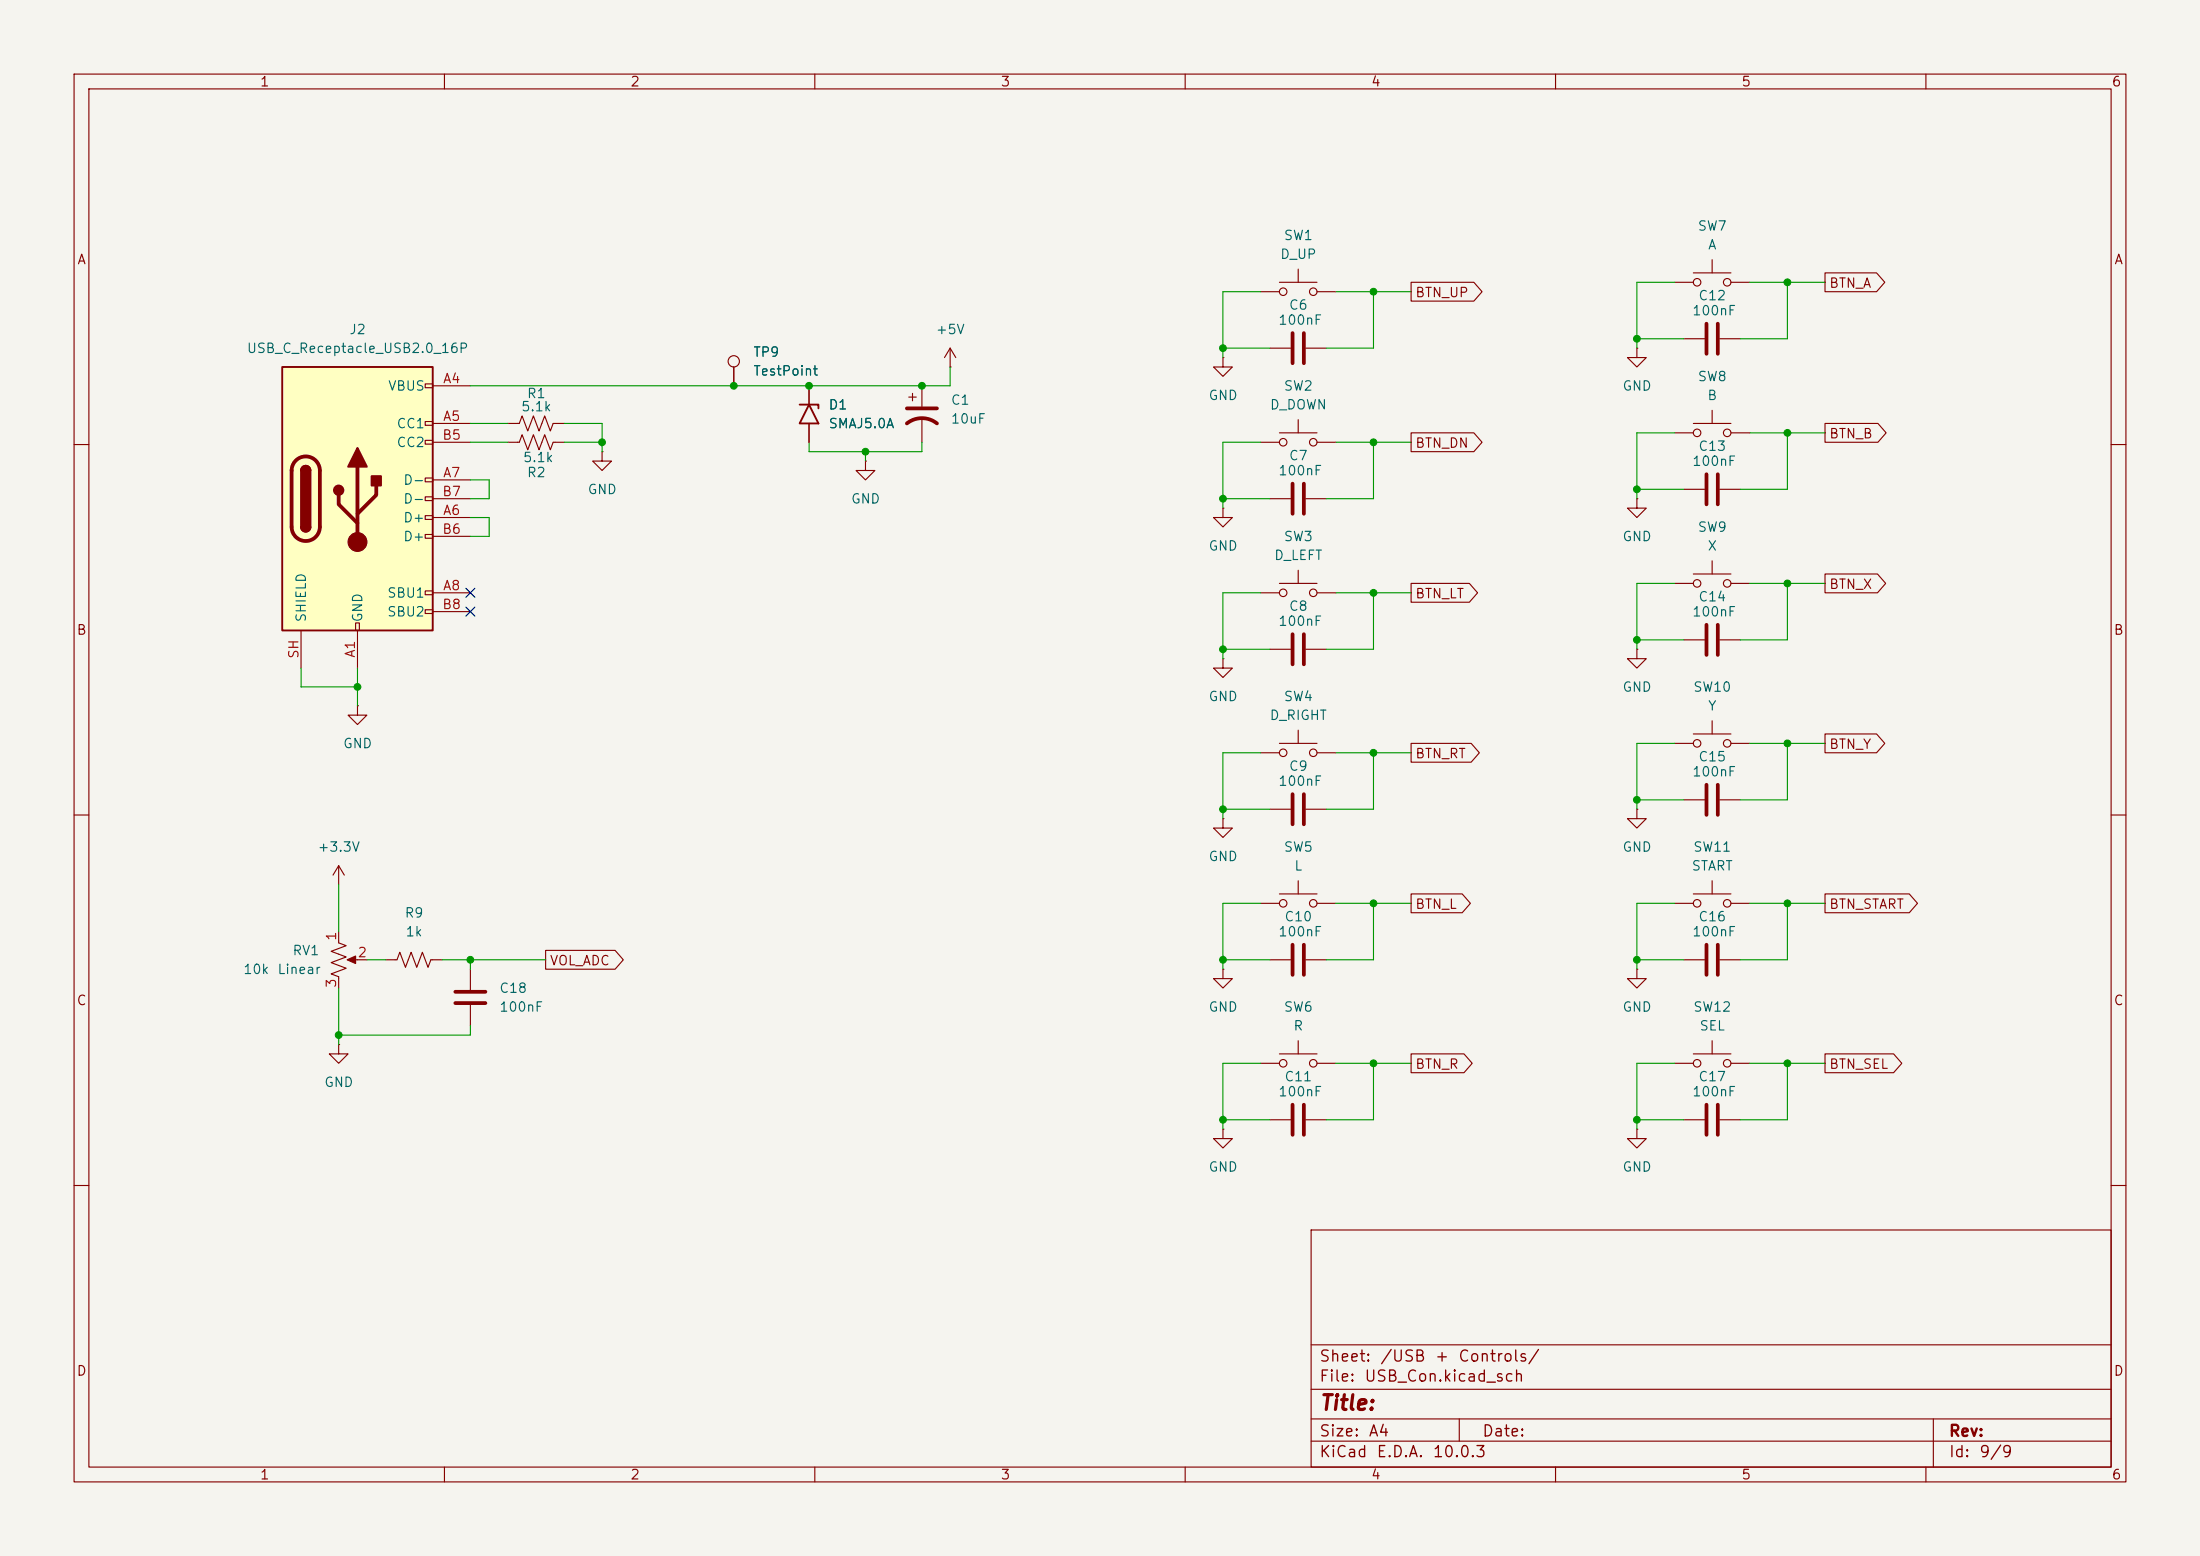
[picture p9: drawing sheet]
<svg xmlns="http://www.w3.org/2000/svg" width="297mm" height="210mm" viewBox="0 0 297 210" stroke-linecap="round" stroke-linejoin="round" font-family="sans-serif">
<path d="M0 0h297v210h-297z" fill="#f5f4ef" stroke="#f5f4ef" stroke-width=".14"/>
<g fill="none" stroke="#840000" stroke-width=".15">
<path d="M10 10h277v190h-277zM12 12h273v186h-273zM60 10v2M110 10v2M160 10v2M210 10v2M260 10v2M170.2 39.4h2.5M172.7 38.1h5.1M175.3 36.3v1.8M177.8 39.4h2.5M99.1 49.5v2.6"/>
<path d="M109.2 52.1v2.5M109.2 57.2v2.5M122.7 53.6h1M123.2 53.1v1M124.5 52.1v2.8M124.5 56.4v3.3M128.3 49.5h.1M128.3 47l-.8 1.3M128.3 47l.7 1.3M128.3 47v2.5M165.1 48.3v1.2h1.3l-1.3 1.3-1.3-1.3h1.3M165.1 48.3h.1"/>
<path d="M170.2 59.7h2.5M171.4 47h2.8M172.7 58.4h5.1M175.3 56.6v1.8M176.3 47h2.8M177.8 59.7h2.5M10 60h2M116.8 62.2v1.3h1.3l-1.3 1.3-1.2-1.3h1.2M116.8 62.2h.1M165.1 68.6v1.3h1.3l-1.3 1.2-1.3-1.2h1.3M165.1 68.6h.1M171.4 67.3h2.8"/>
<path d="M172.7 78.7h5.1M175.3 77v1.7M176.3 67.3h2.8M285 60h2M48.3 95.3v1.2h1.2l-1.2 1.3-1.3-1.3h1.3M48.3 95.3h.1M165.1 88.9v1.3h1.3l-1.3 1.2-1.3-1.2h1.3M165.1 88.9h.1M170.2 80h2.5M171.4 87.6h2.8M175.3 98.6v1.7M176.3 87.6h2.8"/>
<path d="M177.8 80h2.5M221 87.6v1.3h1.2l-1.2 1.3-1.3-1.3h1.3M221 87.6h.1M227.3 86.4h2.8M228.6 99.1h5.1M231.1 97.3v1.8M232.2 86.4h2.7M10 110h2M165.1 110.5v1.3h1.3l-1.3 1.2-1.3-1.2h1.3M165.1 110.5h.1M170.2 101.6h2.5M171.4 109.2h2.8"/>
<path d="M172.7 100.3h5.1M175.3 118.9v1.8M176.3 109.2h2.8M177.8 101.6h2.5M221 109.2v1.3h1.2l-1.2 1.3-1.3-1.3h1.3M221 109.2h.1M226.1 100.3h2.5M227.3 108h2.8M231.1 118.9v1.8M232.2 108h2.7M233.7 100.3h2.5M285 110h2"/>
<path d="M165.1 130.8v1.3h1.3l-1.3 1.3-1.3-1.3h1.3M165.1 130.8h.1M170.2 121.9h2.5M171.4 129.5h2.8M172.7 120.7h5.1M176.3 129.5h2.8M177.8 121.9h2.5M221 130.8v1.3h1.2l-1.2 1.3-1.3-1.3h1.3M221 130.8h.1M226.1 121.9h2.5M227.3 129.5h2.8M228.6 120.7h5.1"/>
<path d="M232.2 129.5h2.7M233.7 121.9h2.5M165.1 152.4v1.3h1.3l-1.3 1.2-1.3-1.2h1.3M165.1 152.4h.1M170.2 143.5h2.5M171.4 151.1h2.8M172.7 142.2h5.1M175.3 140.5v1.7M176.3 151.1h2.8M177.8 143.5h2.5M221 152.4v1.3h1.2l-1.2 1.2-1.3-1.2h1.3M221 152.4h.1"/>
<path d="M226.1 143.5h2.5M227.3 151.1h2.8M228.6 142.2h5.1M231.1 140.5v1.7M232.2 151.1h2.7M233.7 143.5h2.5M10 160h2M177 166h108v32h-108zM285 160h2M60 198v2M110 198v2M160 198v2"/>
<path d="M177 194.5h108M177 191.5h108M177 187.5h108M177 181.5h108M197 191.5v3M210 198v2M260 198v2M261 191.5v6.5"/>
<circle cx="173.2" cy="39.4" r=".51"/>
<circle cx="177.3" cy="39.4" r=".51"/>
<circle cx="99.1" cy="48.8" r=".76"/>
<circle cx="173.2" cy="59.7" r=".51"/>
<circle cx="177.3" cy="59.7" r=".51"/>
<circle cx="173.2" cy="80" r=".51"/>
<circle cx="177.3" cy="80" r=".51"/>
<circle cx="173.2" cy="101.6" r=".51"/>
<circle cx="177.3" cy="101.6" r=".51"/>
<circle cx="229.1" cy="100.3" r=".51"/>
<circle cx="233.2" cy="100.3" r=".51"/>
<circle cx="173.2" cy="121.9" r=".51"/>
<circle cx="177.3" cy="121.9" r=".51"/>
<circle cx="229.1" cy="121.9" r=".51"/>
<circle cx="233.2" cy="121.9" r=".51"/>
<circle cx="173.2" cy="143.5" r=".51"/>
<circle cx="177.3" cy="143.5" r=".51"/>
<circle cx="229.1" cy="143.5" r=".51"/>
<circle cx="233.2" cy="143.5" r=".51"/>
</g>
<path d="M107.9 54.6h2.6v.5M109.2 54.6l1.3 2.6h-2.6z" fill="none" stroke="#840000" stroke-width=".25"/>
<g fill="none" stroke="#840000" stroke-width=".51">
<path d="M122.4 57.2a3.3 3.3 0 0 1 4.1 0M122.4 55.1h4.1M174.5 45v4M176 45v4M174.5 65.3v4M176 65.3v4M174.5 85.6v4.1M176 85.6v4.1M230.4 84.3v4.1M231.9 84.3v4.1M174.5 107.2v4.1M176 107.2v4.1"/>
<path d="M230.4 105.9v4.1M231.9 105.9v4.1M174.5 127.5v4.1M176 127.5v4.1M230.4 127.5v4.1M231.9 127.5v4.1M174.5 149.1v4.1M176 149.1v4.1M230.4 149.1v4.1M231.9 149.1v4.1"/>
</g>
<path d="M38.1 49.5h20.3v35.6h-20.3z" fill="#ffffc2"/>
<g fill="none" stroke="#840000" stroke-width=".15">
<path d="M190.5 38.1h8.5l1.1 1.3-1.1 1.2h-8.5zM226.1 38.1h2.5M228.6 36.8h5.1M231.1 35.1v1.7M233.7 38.1h2.5M246.4 36.8h6.9l1.1 1.3-1.1 1.3h-6.9zM57.4 51.8h1v.5h-1zM57.4 56.9h1v.5h-1zM57.4 59.4h1v.5h-1zM58.4 52.1h5.1M58.4 57.2h5.1M58.4 59.7h5.1"/>
<path d="M68.6 59.7h1.5l.4-1 .7 2 .8-2 .8 2 .7-2 .8 2 .4-1h1.5M68.6 57.2h1.5l.4-1.1 .7 2.1 .8-2.1 .8 2.1 .7-2.1 .8 2.1 .4-1h1.5M99.1 49.5v2.6M109.2 52.1v2.5M109.2 57.2v2.5M190.5 58.4h8.5l1.1 1.3-1.1 1.3h-8.5zM221 47v1.3h1.2l-1.2 1.2-1.3-1.2h1.3M221 47h.1M226.1 58.4h2.5M227.3 45.7h2.8M228.6 57.2h5.1M231.1 55.4v1.8"/>
<path d="M232.2 45.7h2.7M233.7 58.4h2.5M246.4 57.1h7.1l1.1 1.3-1.1 1.3h-7.1zM57.4 64.5h1v.5h-1zM57.4 67.1h1v.5h-1zM57.4 69.6h1v.5h-1zM57.4 72.1h1v.5h-1zM57.4 79.8h1v.5h-1zM58.4 69.9h5.1M58.4 64.8h5.1M58.4 72.4h5.1M58.4 67.3h5.1"/>
<path d="M81.3 61v1.2h1.2l-1.2 1.3-1.3-1.3h1.3M81.3 61h.1M190.5 78.7h7.9l1.1 1.3-1.1 1.3h-7.9zM221 67.3v1.3h1.2l-1.2 1.3-1.3-1.3h1.3M221 67.3h.1M226.1 78.7h2.5M227.3 66h2.8M228.6 77.5h5.1M231.1 75.7v1.8M232.2 66h2.7M233.7 78.7h2.5M246.4 77.5h7.1l1.1 1.2-1.1 1.3h-7.1z"/>
<path d="M40.6 85.1v5.1M48 84.1h.5v1h-.5zM48.3 85.1v5.1M57.4 82.3h1v.5h-1zM58.4 80h5.1M58.4 82.6h5.1M246.4 99.1h6.9l1.1 1.2-1.1 1.3h-6.9zM45.7 116.8l-.7 1.3M45.7 116.8l.8 1.3M45.7 116.8v2.6M190.5 100.3h8.1l1.1 1.3-1.1 1.3h-8.1zM45.7 125.7v1.6l1 .3-2 .8 2 .8-2 .7 2 .8-2 .7 1 .4v1.6"/>
<path d="M47.2 129.5h2.3M52.1 129.5h1.5l.4-1 .7 2.1 .8-2.1 .8 2.1 .7-2.1 .8 2.1 .4-1.1h1.5M63.5 130.8v2.8M63.5 135.6v2.8M73.7 128.3h9.3l1.1 1.2-1.1 1.3h-9.3zM190.5 120.6h6.9l1.1 1.3-1.1 1.3h-6.9zM246.4 120.6h11.4l1.1 1.3-1.1 1.3h-11.4zM45.7 141v1.2h1.3l-1.3 1.3-1.3-1.3h1.3M45.7 141h.1M190.5 142.2h7.1l1.2 1.3-1.2 1.3h-7.1zM246.4 142.2h9.2l1.1 1.3-1.1 1.3h-9.2z"/>
<circle cx="229.1" cy="38.1" r=".51"/>
<circle cx="233.2" cy="38.1" r=".51"/>
<circle cx="229.1" cy="58.4" r=".51"/>
<circle cx="233.2" cy="58.4" r=".51"/>
<circle cx="229.1" cy="78.7" r=".51"/>
<circle cx="233.2" cy="78.7" r=".51"/>
</g>
<path d="M38.1 49.5h20.3v35.6h-20.3zM40.6 63.5a.64 .64 0 0 1 .7-.6 .64 .64 0 0 1 .6 .6M40.6 71.1a.64 .64 0 0 0 .7 .7 .64 .64 0 0 0 .6-.7" fill="none" stroke="#840000" stroke-width=".25"/>
<path d="M230.4 43.7v4.1M231.9 43.7v4.1M39.9 62.2a1.9 1.9 0 0 1 2.1-.5 1.9 1.9 0 0 1 1.2 1.8v7.6a1.91 1.91 0 0 1-1.9 1.9 1.91 1.91 0 0 1-1.9-1.9v-7.6a1.9 1.9 0 0 1 .5-1.3zM45.7 66.8v1.3l2.6 2.5M48.3 63v10.2M50.8 65.5v1.3l-2.5 2.5M230.4 64v4.1M231.9 64v4.1M61.5 135.4h4M61.5 133.9h4" fill="none" stroke="#840000" stroke-width=".51"/>
<g fill="#840000" stroke="#840000" stroke-width=".25">
<path d="M40.6 63.5h1.3v7.6h-1.3z"/>
<path d="M40.8 63.1a.64 .64 0 0 1 .7-.2 .64 .64 0 0 1 .4 .6h-1.3z"/>
<path d="M40.6 71.1h1.3a.64 .64 0 0 1-.6 .7 .64 .64 0 0 1-.7-.7z"/>
<path d="M48.3 60.5l1.2 2.5h-2.5z"/>
<path d="M50.2 64.3h1.2v1.2h-1.2z"/>
<circle cx="45.7" cy="66.2" r=".63"/>
</g>
<g fill="#840000" stroke="#840000" stroke-width=".15">
<path d="M46.9 129.5l1.1-.5v1z"/>
<circle cx="48.3" cy="73.2" r="1.27"/>
</g>
<g fill="none" stroke="#009600" stroke-width=".15">
<path d="M170.2 39.4h-5.1v8.9M180.3 39.4h10.2M185.4 39.4v7.6h-6.3M226.1 38.1h-5.1v8.9M236.2 38.1h10.2M241.3 38.1v7.6h-6.4M63.5 59.7h5.1M63.5 57.2h5.1M76.2 59.7h5.1M76.2 57.2h5.1v3.8M109.2 59.7v1.3h15.3v-1.3M128.3 49.5v2.6h-64.8"/>
<path d="M165.1 47h6.3M170.2 59.7h-5.1v8.9M180.3 59.7h10.2M185.4 59.7v7.6h-6.3M221 45.7h6.3M226.1 58.4h-5.1v8.9M236.2 58.4h10.2M241.3 58.4v7.6h-6.4M63.5 64.8h2.5v2.5h-2.5M63.5 69.9h2.5v2.5h-2.5M116.8 61v1.2M165.1 67.3h6.3"/>
<path d="M221 66h6.3M226.1 78.7h-5.1v8.9M236.2 78.7h10.2M241.3 78.7v7.7h-6.4M40.6 90.2v2.5h7.7M48.3 90.2v5.1M165.1 87.6h6.3M170.2 80h-5.1v8.9M180.3 80h10.2M185.4 80v7.6h-6.3M221 86.4h6.3M45.7 119.4v6.3"/>
<path d="M165.1 109.2h6.3M170.2 101.6h-5.1v8.9M180.3 101.6h10.2M185.4 101.6v7.6h-6.3M221 108h6.3M226.1 100.3h-5.1v8.9M236.2 100.3h10.2M241.3 100.3v7.7h-6.4M45.7 133.4v7.6M49.5 129.5h2.6M59.7 129.5h14M63.5 129.5v1.3"/>
<path d="M63.5 138.4v1.3h-17.8M165.1 129.5h6.3M170.2 121.9h-5.1v8.9M180.3 121.9h10.2M185.4 121.9v7.6h-6.3M221 129.5h6.3M226.1 121.9h-5.1v8.9M236.2 121.9h10.2M241.3 121.9v7.6h-6.4M165.1 151.1h6.3M170.2 143.5h-5.1v8.9M180.3 143.5h10.2"/>
<path d="M185.4 143.5v7.6h-6.3M221 151.1h6.3M226.1 143.5h-5.1v8.9M236.2 143.5h10.2M241.3 143.5v7.6h-6.4"/>
</g>
<path d="M62.9 79.4l1.2 1.2M64.1 79.4l-1.2 1.2M62.9 81.9l1.2 1.3M64.1 81.9l-1.2 1.3" fill="none" stroke="#000084" stroke-width=".15"/>
<g fill="#009600" stroke="#009600" stroke-width=".14">
<circle cx="185.4" cy="59.7" r=".46"/>
<circle cx="185.4" cy="39.4" r=".46"/>
<circle cx="165.1" cy="47" r=".46"/>
<circle cx="165.1" cy="67.3" r=".46"/>
<circle cx="165.1" cy="87.6" r=".46"/>
<circle cx="185.4" cy="80" r=".46"/>
<circle cx="109.2" cy="52.1" r=".46"/>
<circle cx="99.1" cy="52.1" r=".46"/>
<circle cx="165.1" cy="109.2" r=".46"/>
<circle cx="185.4" cy="101.6" r=".46"/>
<circle cx="116.8" cy="61" r=".46"/>
<circle cx="124.5" cy="52.1" r=".46"/>
<circle cx="221" cy="151.1" r=".46"/>
<circle cx="241.3" cy="121.9" r=".46"/>
<circle cx="221" cy="129.5" r=".46"/>
<circle cx="241.3" cy="143.5" r=".46"/>
<circle cx="221" cy="86.4" r=".46"/>
<circle cx="241.3" cy="100.3" r=".46"/>
<circle cx="221" cy="108" r=".46"/>
<circle cx="241.3" cy="78.7" r=".46"/>
<circle cx="48.3" cy="92.7" r=".46"/>
<circle cx="81.3" cy="59.7" r=".46"/>
<circle cx="63.5" cy="129.5" r=".46"/>
<circle cx="45.7" cy="139.7" r=".46"/>
<circle cx="221" cy="66" r=".46"/>
<circle cx="221" cy="45.7" r=".46"/>
<circle cx="241.3" cy="38.1" r=".46"/>
<circle cx="241.3" cy="58.4" r=".46"/>
<circle cx="185.4" cy="143.5" r=".46"/>
<circle cx="185.4" cy="121.9" r=".46"/>
<circle cx="165.1" cy="129.5" r=".46"/>
<circle cx="165.1" cy="151.1" r=".46"/>
</g>
<text font-size="2" fill="#840000" x="178" y="190.8">Title:</text>
<g font-size="1.5" fill="#840000">
<text x="178" y="184.2">Sheet:</text>
<text x="186.2" y="184.2">/USB</text>
<text x="193.6" y="184.2">+</text>
<text x="196.8" y="184.2">Controls/</text>
<text x="178" y="186.9">File:</text>
<text x="184.1" y="186.9">USB_Con.kicad_sch</text>
<text x="178" y="197.1">KiCad</text>
<text x="178" y="194.3">Size:</text>
<text x="184.7" y="194.3">A4</text>
<text x="185.7" y="197.1">E.D.A.</text>
<text x="193.3" y="197.1">10.0.3</text>
<text x="200" y="194.3">Date:</text>
<text x="263" y="194.3">Rev:</text>
<text x="263" y="197.1">Id:</text>
<text x="267.1" y="197.1">9/9</text>
</g>
<g font-size="1.3" fill="#840000">
<text x="35" y="12">1</text>
<text x="85" y="12">2</text>
<text x="135" y="12">3</text>
<text x="185" y="12">4</text>
<text x="235" y="12">5</text>
<text x="285" y="12">6</text>
<text x="10.3" y="36">A</text>
<text x="285.3" y="36">A</text>
<text x="191" y="40.4">BTN_UP</text>
<text x="246.9" y="39.2">BTN_A</text>
<text x="246.9" y="59.5">BTN_B</text>
<text x="191" y="60.8">BTN_DN</text>
<text x="191" y="81.1">BTN_LT</text>
<text x="246.9" y="79.8">BTN_X</text>
<text x="10.3" y="86">B</text>
<text x="285.3" y="86">B</text>
<text x="246.9" y="101.4">BTN_Y</text>
<text x="191" y="102.7">BTN_RT</text>
<text x="191" y="123">BTN_L</text>
<text x="246.9" y="123">BTN_START</text>
<text x="74.1" y="130.6">VOL_ADC</text>
<text x="10.3" y="136">C</text>
<text x="285.3" y="136">C</text>
<text x="191" y="144.6">BTN_R</text>
<text x="246.9" y="144.6">BTN_SEL</text>
<text x="10.3" y="186">D</text>
<text x="285.3" y="186">D</text>
<text x="35" y="200">1</text>
<text x="85" y="200">2</text>
<text x="135" y="200">3</text>
<text x="185" y="200">4</text>
<text x="235" y="200">5</text>
<text x="285" y="200">6</text>
</g>
<g font-size="1.3" fill="#006464">
<text x="172.7" y="35.3">D_UP</text>
<text x="173.2" y="32.7">SW1</text>
<text x="229.1" y="31.5">SW7</text>
<text x="230.5" y="34">A</text>
<text x="229.2" y="40.8">C12</text>
<text x="33.2" y="48">USB_C_Receptacle_USB2.0_16P</text>
<text x="47.1" y="45.4">J2</text>
<text x="126.2" y="45.4">+5V</text>
<text x="172.5" y="44.2">100nF</text>
<text x="173.9" y="42.1">C6</text>
<text x="228.4" y="42.9">100nF</text>
<text x="52.3" y="53">VBUS</text>
<text x="101.6" y="48.5">TP9</text>
<text x="101.6" y="51">TestPoint</text>
<text x="173.2" y="53">SW2</text>
<text x="218.9" y="53">GND</text>
<text x="229.1" y="51.8">SW8</text>
<text x="53.5" y="58.1">CC1</text>
<text x="70.3" y="55.8">5.1k</text>
<text x="71" y="54.1">R1</text>
<text x="111.8" y="55.6">D1</text>
<text x="111.8" y="58.1">SMAJ5.0A</text>
<text x="128.3" y="54.9">C1</text>
<text x="128.3" y="57.5">10uF</text>
<text x="163.1" y="54.3">GND</text>
<text x="171.3" y="55.6">D_DOWN</text>
<text x="230.4" y="54.3">B</text>
<text x="53.5" y="60.7">CC2</text>
<text x="54.4" y="65.7">D-</text>
<text x="70.5" y="62.7">5.1k</text>
<text x="71" y="64.7">R2</text>
<text x="172.5" y="64.5">100nF</text>
<text x="173.9" y="62.4">C7</text>
<text x="228.4" y="63.2">100nF</text>
<text x="229.2" y="61.2">C13</text>
<text x="54.4" y="70.8">D+</text>
<text x="54.4" y="68.3">D-</text>
<text x="79.2" y="67">GND</text>
<text x="114.8" y="68.3">GND</text>
<text x="54.4" y="73.4">D+</text>
<text x="163.1" y="74.6">GND</text>
<text x="171.9" y="75.9">D_LEFT</text>
<text x="173.2" y="73.4">SW3</text>
<text x="218.9" y="73.4">GND</text>
<text x="229.1" y="72.1">SW9</text>
<text x="230.4" y="74.6">X</text>
<text x="52.2" y="81">SBU1</text>
<text x="52.2" y="83.5">SBU2</text>
<text x="173.9" y="82.8">C8</text>
<text x="228.4" y="83.5">100nF</text>
<text x="229.2" y="81.5">C14</text>
<text x="41.6" y="84.1" transform="rotate(-90 41.6 84.1)">SHIELD</text>
<text x="49.2" y="84.1" transform="rotate(-90 49.2 84.1)">GND</text>
<text x="172.5" y="84.8">100nF</text>
<text x="163.1" y="95">GND</text>
<text x="173.2" y="95">SW4</text>
<text x="218.9" y="93.7">GND</text>
<text x="228.5" y="93.7">SW10</text>
<text x="46.2" y="101.3">GND</text>
<text x="171.3" y="97.5">D_RIGHT</text>
<text x="230.5" y="96.2">Y</text>
<text x="172.5" y="106.4">100nF</text>
<text x="173.9" y="104.3">C9</text>
<text x="228.4" y="105.1">100nF</text>
<text x="229.2" y="103.1">C15</text>
<text x="42.8" y="115.3">+3.3V</text>
<text x="163.1" y="116.5">GND</text>
<text x="173.2" y="115.3">SW5</text>
<text x="174.6" y="117.8">L</text>
<text x="218.9" y="115.3">GND</text>
<text x="228.3" y="117.8">START</text>
<text x="228.5" y="115.3">SW11</text>
<text x="54.5" y="124.2">R9</text>
<text x="173.3" y="124.7">C10</text>
<text x="229.2" y="124.7">C16</text>
<text x="32.7" y="131.8">10k</text>
<text x="37.4" y="131.8">Linear</text>
<text x="39.4" y="129.2">RV1</text>
<text x="54.7" y="126.7">1k</text>
<text x="172.5" y="126.7">100nF</text>
<text x="228.4" y="126.7">100nF</text>
<text x="67.3" y="136.9">100nF</text>
<text x="67.3" y="134.3">C18</text>
<text x="163.1" y="136.9">GND</text>
<text x="173.2" y="136.9">SW6</text>
<text x="218.9" y="136.9">GND</text>
<text x="228.5" y="136.9">SW12</text>
<text x="174.5" y="139.4">R</text>
<text x="229.3" y="139.4">SEL</text>
<text x="43.7" y="147">GND</text>
<text x="172.5" y="148.3">100nF</text>
<text x="173.3" y="146.3">C11</text>
<text x="228.4" y="148.3">100nF</text>
<text x="229.2" y="146.3">C17</text>
<text x="163.1" y="158.5">GND</text>
<text x="218.9" y="158.5">GND</text>
</g>
<g font-size="1.3" fill="#a90000">
<text x="59.7" y="52">A4</text>
<text x="59.6" y="59.7">B5</text>
<text x="59.7" y="57.1">A5</text>
<text x="59.7" y="64.7">A7</text>
<text x="59.6" y="67.3">B7</text>
<text x="59.7" y="69.8">A6</text>
<text x="59.6" y="72.4">B6</text>
<text x="59.6" y="82.5">B8</text>
<text x="59.7" y="80">A8</text>
<text x="40.6" y="89" transform="rotate(-90 40.6 89)">SH</text>
<text x="48.2" y="88.9" transform="rotate(-90 48.2 88.9)">A1</text>
<text x="45.7" y="127.1" transform="rotate(-90 45.7 127.1)">1</text>
<text x="48.2" y="129.5">2</text>
<text x="45.7" y="133.4" transform="rotate(-90 45.7 133.4)">3</text>
</g>
</svg>
